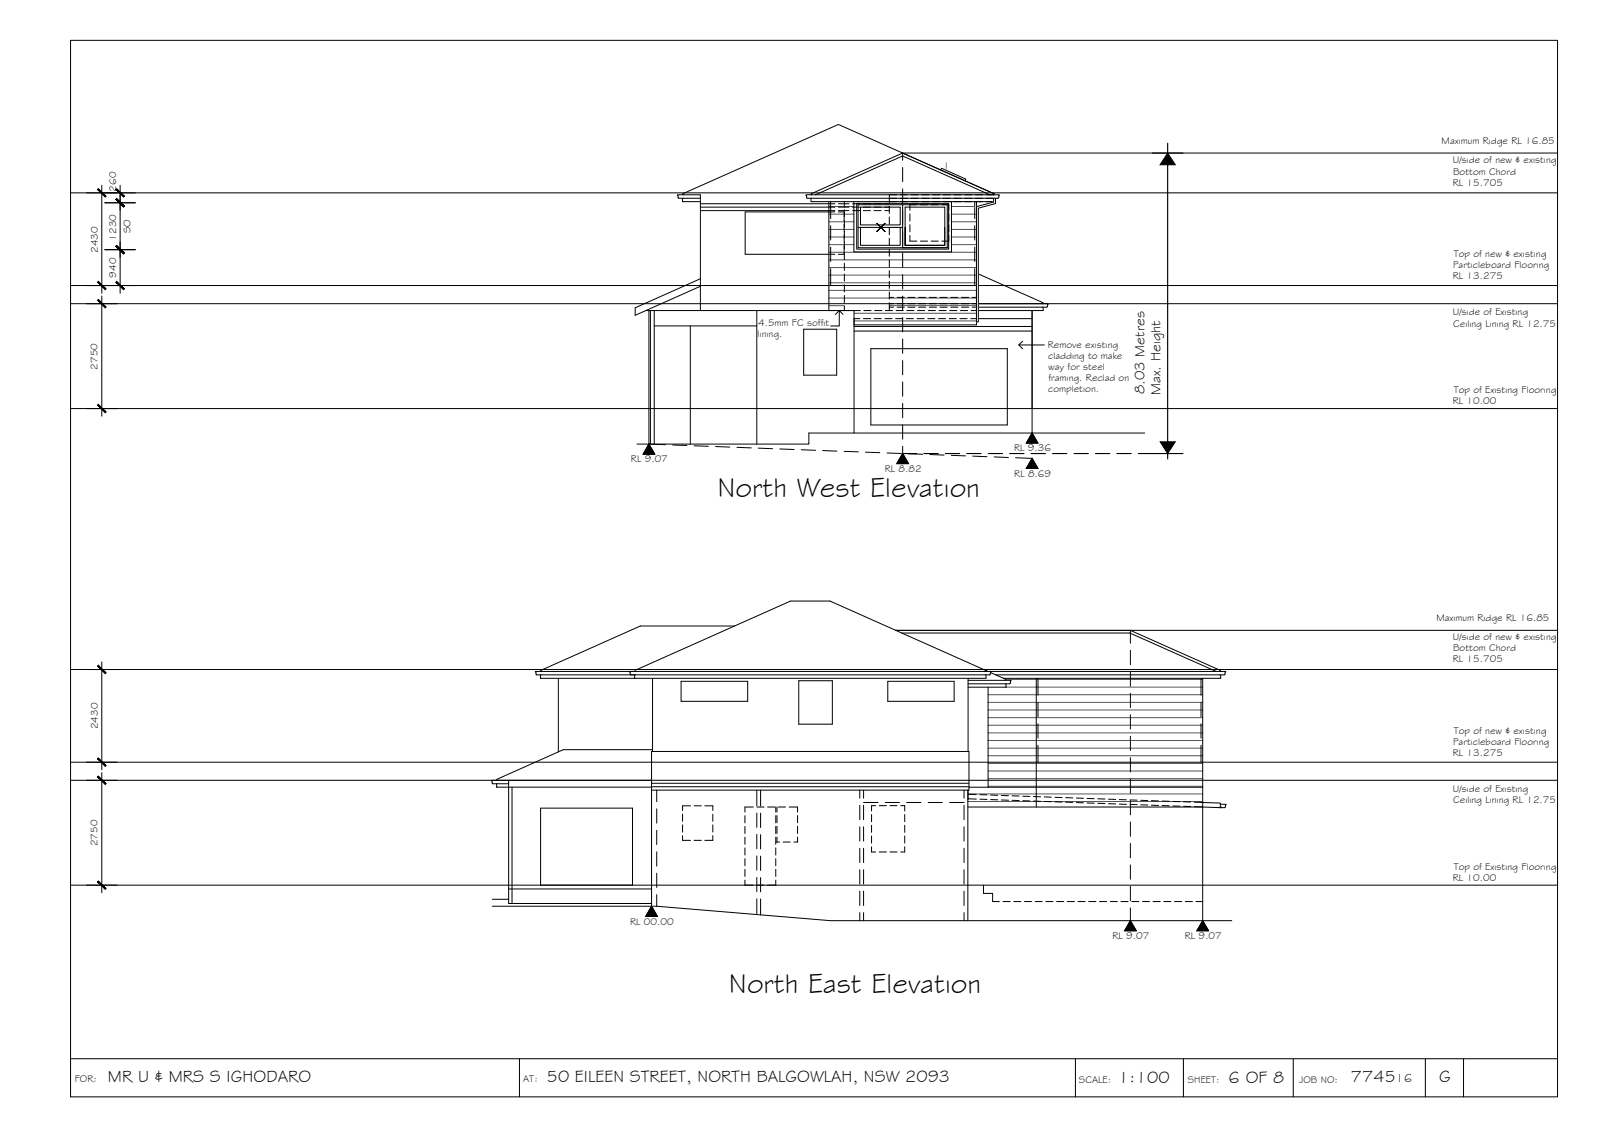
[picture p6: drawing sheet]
<svg xmlns="http://www.w3.org/2000/svg" width="420mm" height="297mm" viewBox="0 0 420 297" stroke-linecap="round" stroke-linejoin="round" font-family="sans-serif">
<!-- layer: HATCH -->
<g fill="none" stroke="#545454" stroke-width=".26">
<path d="M217.4 56.1h6.6M217.4 58.1h6.6M217.4 54.1h6.6M249.5 54.1h6.6M249.5 56.1h6.6M249.5 58.1h6.6M217.4 60.1h6.6M217.4 62.1h6.6M217.4 64.1h6.6M217.4 66.1h38.7M217.4 68.1h38.7M217.4 70.1h38.7"/>
<path d="M217.4 72.1h38.7M217.4 74.1h38.7M217.4 76.1h38.7M217.4 78.1h38.7M249.5 60.1h6.6M249.5 62.1h6.6M249.5 64.1h6.6M217.4 80.1h4.1M224 82.1h32.1M224 84.1h32.1M233.2 80.1h22.9M263.7 178.1h51.7"/>
<path d="M259.2 182.1h56.2M259.2 184.1h56.2M259.2 186.1h56.2M259.2 188.1h56.2M259.2 190.1h56.2M259.2 192.1h56.2M259.2 194.1h56.2M259.2 196.1h56.2M259.2 198.1h56.2M263.8 180.1h51.6M253.9 210.1h61.5M253.9 208.1h61.5"/>
<path d="M259.2 200.1h56.2M259.2 202.1h56.2M259.2 204.1h56.2M259.2 206.1h56.2"/>
</g>
<!-- layer: BORDER -->
<path d="M18.5 10.6h390v277h-390zM18.5 277.6h390M136.2 277.6v10M282.1 277.6v10M310.4 277.6v10M339.2 277.6v10M373.8 277.6v10M383.8 277.6v10" fill="none" stroke="#000" stroke-width=".26"/>
<!-- layer: CEILING-FLOOR LINES -->
<path d="M18.5 50.6h390M236.7 40.1h171.8M18.5 79.6h390M18.5 74.9h390M18.5 107.1h390M18.5 175.5h390M234.9 165.3h173.6M18.5 199.8h390M18.5 204.6h390M18.5 232.1h390" fill="none" stroke="#000" stroke-width=".26"/>
<!-- layer: DIMENSION -->
<g fill="none" stroke="#000" stroke-width=".26">
<path d="M22.7 50.6h12.8M26.7 48.6v28.3M27.5 53.2h8M31.5 48.6v28.3M22.7 79.6h8M22.7 74.9h12.8M26.7 77.6v31.5M27.5 65.5h8M22.7 107.1h8M22.7 175.5h8M26.7 173.5v28.3M22.7 199.8h8"/>
<path d="M22.7 204.6h8M26.7 202.6v31.5M22.7 232.1h8"/>
</g>
<!-- layer: 0 -->
<g fill="#000" stroke="#000" stroke-width=".26">
<path d="M25.6 49.7l2 2 .2-.3zM25.6 49.7l.2-.2 2 1.9z"/>
<path d="M30.4 52.3l2.2 1.8-2-2zM30.4 52.3l2.2 1.8-.2 .2z"/>
<path d="M30.4 49.7l2 2 .2-.3zM30.4 49.7l.2-.2 2 1.9z"/>
<path d="M30.4 52.3l2 2 .2-.2zM30.4 52.3l.2-.2 2 2z"/>
<path d="M25.8 73.8l-.2 .2 2.2 1.7zM25.6 74l2.2 1.7-.2 .3z"/>
<path d="M30.6 64.4l-.2 .2 2.2 1.8zM30.4 64.6l2.2 1.8-.2 .2z"/>
<path d="M30.6 73.8l-.2 .2 2.2 1.7zM30.4 74l2.2 1.7-.2 .3z"/>
<path d="M30.4 64.6l2 2 .2-.2zM30.4 64.6l.2-.2 2 2z"/>
<path d="M25.6 78.7l2 2 .2-.2zM25.6 78.7l.2-.2 2 2z"/>
<path d="M25.8 106l-.2 .2 2.2 1.8zM25.6 106.2l2.2 1.8-.2 .2z"/>
<path d="M25.6 174.6l2 2 .2-.2zM25.6 174.6l.2-.2 2 2z"/>
<path d="M25.8 198.7l-.2 .2 2.2 1.8zM25.6 198.9l2.2 1.8-.2 .2z"/>
<path d="M25.6 203.7l2 2 .2-.2zM25.6 203.7l.2-.2 2 2z"/>
<path d="M25.8 231l-.2 .2 2.2 1.8zM25.6 231.2l2.2 1.8-.2 .2z"/>
</g>
<!-- layer: EXISTING -->
<g fill="none" stroke="#000" stroke-width=".26">
<path d="M177.8 51.8l.2 .2M178 52h5.7M179 52v.9h4.7M179.2 51.1l-.1-.3 40.8-18.2 40.8 18.2-.1 .3h-2M179.2 51.1h-1.5l.1 .7M179.2 51.1h4.5v30.3M183.7 53.4h33.7M183.7 54.3h33.7M183.7 55.2h33.7M217.4 55.6h-22v11.1h22M221.5 53.4h1.2M221.5 54.3h1.2"/>
<path d="M221.5 55.2h1.2M223.6 53.4h1.9M223.6 54.3h1.9M223.6 55.2h1.9M226.4 53.4h1.9M226.4 54.3h1.9M226.4 55.2h1.9M229.2 53.4h1.9M229.2 54.3h1.9M229.2 55.2h1.9M232 53.4h1.2M232 54.3h1.2"/>
<path d="M232 55.2h1.2M233.2 52h2M233.2 52.9h2M233.2 54.1v1.8M233.2 56.9v1.9M233.2 59.7v1.9M235.2 51.1h-2v2M236.1 52h1.9M236.1 52.9h1.9M236.1 51.1h1.9M238.6 56.1v1.9M238.6 58.9v1.9"/>
<path d="M239 52h1.8M239 52.9h1.8M239 51.1h1.8M240.5 53.7h-1.9v1.5M241.4 53.7h1.9M241.8 52h1.8M241.8 52.9h1.8M241.8 51.1h1.8M244.2 53.7h1.9M244.6 52h1.9M244.6 52.9h1.9M244.6 51.1h1.9"/>
<path d="M247 53.7h1.8v1.5M247.4 52h1.9M247.4 52.9h1.9M247.4 51.1h1.9M248.8 56.1v1.9M248.8 58.9v1.9M250.2 52h1.9M250.2 52.9h1.9M250.2 51.1h1.9M253 52h1.9M253 52.9h1.9M253 51.1h1.9"/>
<path d="M255.8 52h1.9M255.8 52.9h1.9M255.8 51.1h1.9M256.1 52.9v25.1h-1.1M258.6 52h2M258.6 52.9h2M183.7 73.1l-17.1 7.6v2l17.1-7.7M233.2 79.6h1.2M233.2 62.5v1.9M233.2 65.3v1.9M233.2 68.1v1.9M233.2 70.9v1.9"/>
<path d="M233.2 73.8v1.8M233.2 76.6v1.8M233.2 79.4v2M233.2 78h1.2M235.3 79.6h1.9M235.3 78h1.9M238.1 79.6h1.9M238.1 78h1.9M238.6 61.7v1.5h1.9M240.9 79.6h1.9M240.9 78h1.9M241.4 63.2h1.9"/>
<path d="M243.7 79.6h1.9M243.7 78h1.9M244.2 63.2h1.9M246.5 79.6h1.9M246.5 78h1.9M248.8 61.7v1.5h-1.8M249.4 79.6h1.8M249.4 78h1.8M252.2 79.6h1.8M252.2 78h1.8M255 79.6h18.4M256.1 71.6l17.4 7.7-.1 .3"/>
<path d="M273.4 79.6l1.5 .1-.4 .8h-19.5M169.4 81.4h48M170.2 81.4v35M170.6 81.4v35M171.6 81.4v35M171.6 85.4h26.9M181 85.4v31M198.5 81.4v35M210.8 86.3h8.6v12.1h-8.6zM221.5 81.4h1.3M223.8 81.4h1.8M224 85.6h46.7"/>
<path d="M224 86.8h46.7M225.5 83.5h-1.5v30M226.4 83.5h1.9M226.6 81.4h1.9M228.4 91.4h35.8v20h-35.8zM229.3 83.5h1.8M229.4 81.4h1.9M232.1 83.5h1.8M232.2 81.4h1.9M233.2 80.5h1.2M234.9 83.5h1.9M235 81.4h1.9"/>
<path d="M235.3 80.5h1.9M237.7 83.5h1.9M237.8 81.4h1.9M238.1 80.5h1.9M240.5 83.5h1.9M240.7 81.4h1.8M240.9 80.5h1.9M243.3 83.5h1.9M243.5 81.4h1.8M243.7 80.5h1.9M246.1 83.5h1.9M246.3 81.4h1.8"/>
<path d="M246.5 80.5h1.9M248.9 83.5h1.9M249.1 81.4h1.9M249.4 80.5h1.8M251.8 83.5h1.8M251.9 81.4h1.9M252.2 80.5h1.8M254.6 83.5h16.1M270.7 81.4v32.1M273.6 80.5v.9h-18.9M141.7 176.9v.9h116.9v-.9M141.9 176l-1.5 .1 .4 .8h118.7l.4-.7-1.5-.2"/>
<path d="M141.9 176h116.5M146.4 177.8v19.3M166.4 176.9v.9h.2M166.5 175.8l40.8-18.2h10.4l41.4 18.4M166.6 176l-1.5 .1 .4 .8M171.1 177.8v19.2M178.6 178.6h17.5v5.3h-17.5zM192.6 164.1h-24.7l-26.1 11.7 .1 .2M209.5 178.5h8.8v11.4h-8.8zM232.8 178.6h17.4v5.3h-17.4zM253.9 177.8v19.2M253.9 179.3h10.9"/>
<path d="M258.5 175.8l-.1 .2M259.7 176.3l4.1 1.8-.2 .3h-9.7M263.6 178.4h1.5l-.3 .9M263.8 179.3v.9h-9.9M171.1 196.5h-23.4l-17.4 7.8 .1 .3M259.2 180.2v26.2h-5.1M130.2 205.5v.9h40.7M130.4 204.6h-1.4l-.1 .1 .4 .8h4.1M130.4 204.6h40.5M133.4 204.6v32.3M134.3 206.4v30.5M141.8 211.9h24.1v20.2h-24.1z"/>
<path d="M170.9 207.2h83.2v-10.2h-83.2v40.6M170.9 205.4h83.2M170.9 206.3h83.2M253.8 207.2v34.2M253.8 208.2l2.3 .1M253.8 209.4l2.3 .1M253.9 207.2v2.5M257 209.5l1.9 .1M257 208.3l1.9 .1M259.8 208.4l1.9 .1M259.8 209.6l1.9 .1M262.6 208.5l1.9 .1"/>
<path d="M262.6 209.7l1.9 .1M265.4 209.8l1.9 .1M265.4 208.6l1.9 .1M268.3 209.9l1.8 .1M268.3 208.7l1.8 .1M271 208.8l1.9 .1M271 210l1.9 .1M273.9 208.9l1.8 .1M273.9 210.1l1.8 .1M276.7 209l1.9 .1M276.7 210.2l1.9 .1M279.5 210.3l1.9 .1"/>
<path d="M279.5 209.1l1.9 .1M282.3 210.4l1.9 .1M282.3 209.2l1.9 .1M285.1 209.3l1.9 .1M285.1 210.5l1.9 .1M287.9 209.4l1.9 .1M287.9 210.6l1.9 .1M290.7 209.5l1.9 .1M290.7 210.7l1.9 .1M293.5 210.8l1.9 .1M293.5 209.6l1.9 .1M296.4 210.9l1.8 .1"/>
<path d="M296.4 209.7l1.8 .1M299.2 209.8l1.8 .1M299.2 211l1.8 .1M302 209.9l1.9 .1M302 211.1l1.9 .1M304.8 210l1.9 .1M304.8 211.2l1.9 .1M307.6 211.3l1.9 .1M307.6 210.1l1.9 .1M310.4 210.2l1.9 .1M310.4 211.4h1.9M313.2 210.3l6.8 .2v1.2"/>
<path d="M313.2 211.5l2.2 .1M315.4 211.6v29.8M315.4 211.6l4.6 .1M320 210.9h1.5l-.3 .8M320 211.7h1.2M320.2 211.7h.1M133.4 233.1h37.5"/>
</g>
<!-- layer: NEWWORK -->
<g fill="none" stroke="#000" stroke-width=".26">
<path d="M211.5 51.8l.2 .2M211.5 51.8v-.5l-.1-.1 .1-.1h50.5l.1 .1-.2 .1v.5M211.7 52h50.1M212.7 52v.9h48.1v-.9M212.9 51.1l-.1-.3 23.9-10.7 24 10.7-.1 .3M213.9 51.1l22.8-10.2 22.9 10.2M217.4 52.9v28.5h6.6v3.8h32.1v-32.3M224 52.9v13.2h25.5v-13.2M224.7 53.3h24.1v12h-24.1zM261.9 51.8l-.2 .2M234.9 165.3h61.6l23.6 10.5-.2 .2M236.5 166h59.8l22.7 10"/>
<path d="M259.8 176l61.7 .1-.4 .8h-60M271.8 177.8v33.8M315.4 177.8v33.8h-61.6M320.2 176.9v.9h-57M259.2 206.4h56.2"/>
</g>
<!-- layer: GRDLEV -->
<g fill="none" stroke="#000" stroke-width=".26">
<path d="M170.2 116.4l4.3 .2M176.4 116.7l3.8 .1M182 116.9l3.8 .1M187.6 117.1l3.8 .1M193.3 117.3l3.7 .1M198.9 117.5l3.7 .1M204.5 117.7l3.8 .1M210.1 117.9l3.8 .2M215.8 118.1l3.7 .2M221.4 118.3l3.7 .2M227 118.5l3.7 .2M232.6 118.8l3.8 .1"/>
<path d="M238.2 119l3.8 .1M243.9 119.2l3.7 .1M249.5 119.4l3.7 .1M255.1 119.6l3.8 .1M260.7 119.8l3.8 .1M300.2 113.5h-88.1v2.9h-45M266.3 120l4.4 .2M129.1 237.6h43.1l45.7 3.8h105.2M129.1 235.8h4.3M133.4 236.9h37.5"/>
</g>
<!-- layer: 0.13 -->
<g fill="none" stroke="#000" stroke-width=".26">
<path d="M217.4 55.6h1.5M217.5 55.2h1.5M217.5 54.3h1.5M217.5 53.4h1.5M217.9 52.9v4.4M217.9 59.2v3.7M219.9 55.6h1.5v2.2M219.9 55.2h1.6M219.9 54.3h1.6M219.9 53.4h1.6M221.4 58.8v1.8M221.5 52.9v1.1"/>
<path d="M221.5 55v1.8M221.5 57.8v1.8M255.6 52.9v4.4M255.6 59.2v3.7M217.4 66.7h1.5M217.9 64.8v3.8M217.9 70.4v4.5M221.4 61.6v1.9M221.4 64.4v2.3h-1.5M221.5 60.6v1.9M221.5 63.4v1.9M221.5 66.2v1.9"/>
<path d="M221.5 69v1.9M221.5 71.8v1.9M221.5 74.6v1.9M221.5 77.5v1.8M255.6 64.8v3.8M255.6 70.4v4.5M217.4 81.4h1.6M221.5 80.3v1.1h-1.6M272.2 177.8v4.5M315 177.8v4.5M272.2 184.1v3.8M272.2 189.8v3.7"/>
<path d="M272.2 195.4v4.4M315 184.1v3.8M315 189.8v3.7M315 195.4v4.4M172.2 207.2v3M172.2 212.1v3.7M172.2 217.7v3.7M179 213.5v1.8M179 216.3v1.8M179 219.1v1.2h2.1M181.1 211.3h-2.1v1.2M182 211.3h1.9"/>
<path d="M184.9 211.3h2.1v1.2M187 213.5v1.8M187 216.3v1.8M187 219.1v1.2h-2.1M195.4 213.8v1.9M195.4 216.7v1.8M195.4 219.5v1.9M197.6 211.6h-2.2v1.3M198.5 207.2v4.1M198.5 213.1v3.8M198.5 218.8v3.7M198.5 211.6h1.9"/>
<path d="M199.5 207.2v4.1M199.5 213.2v3.8M199.5 218.8v3.8M201.3 211.6h1.9M203.5 211.6v1.3M203.5 213.8v1.9M203.5 216.7v1.8M203.5 219.5v1.9M203.8 211.6v1.3M203.8 213.8v1.9M203.8 216.6v1.9M203.8 219.4v1.4"/>
<path d="M204.1 211.6h1.9M207 211.6h2.2v1.3M209.2 213.8v1.9M209.2 216.6v1.9M209.2 219.4v1.4h-1M225.5 207.2v2.1M225.5 211.1v3.8M225.5 216.8v3.7M226.5 207.2v2.1M226.5 211.1v3.8M226.5 216.8v3.7M226.5 210.4h3.8"/>
<path d="M228.6 213.5v1.9M228.6 216.4v1.8M228.6 219.2v1.8M229.7 211.2h-1.1v1.4M230.6 211.2h1.9M232.2 210.4h3.7M233.4 211.2h1.9M236.2 211.2h1.1v1.4M237.3 213.5v1.9M237.3 216.4v1.8M237.3 219.2v1.8M237.8 210.4h3.7"/>
<path d="M243.4 210.4h3.8M249 210.4h3.8M252.8 207.2v2.1M252.8 211.1v3.8M252.8 216.8v3.7M172.2 223.3v3.8M172.2 228.9v3.8M172.2 234.6v3M182 220.3h1.9M195.4 222.3v1.9M195.4 225.1v1.9M195.4 227.9v1.9"/>
<path d="M195.4 230.7v1.4h2.2M198.5 224.4v3.7M198.5 230v3.8M198.5 235.6v4.2M198.5 232.1h1.8M199.5 224.4v3.8M199.5 230.1v3.7M199.5 235.7v4.2M203.5 222.3v1.9M203.5 225.1v1.9M203.5 227.9v1.9M203.5 230.7v1.4h-2.2"/>
<path d="M203.5 220.8h1M205.4 220.8h1.8M225.5 222.4v3.7M225.5 228v3.8M225.5 233.6v3.8M225.5 239.3v2.1M226.5 222.4v3.7M226.5 228v3.8M226.5 233.6v3.8M226.5 239.3v2.1M228.6 222v1.4h1.1M230.6 223.4h1.9"/>
<path d="M233.4 223.4h1.9M237.3 222v1.4h-1.1M252.8 222.4v3.7M252.8 228v3.8M252.8 233.6v3.8M252.8 239.3v2.1M257.9 232.1v2.1h2.4v2.2h1.8M263 236.4h1.9M265.9 236.4h1.8M268.7 236.4h1.8M271.5 236.4h1.9M274.3 236.4h1.9"/>
<path d="M277.1 236.4h1.9M279.9 236.4h1.9M282.7 236.4h1.9M285.5 236.4h1.9M288.4 236.4h1.8M291.2 236.4h1.8M294 236.4h1.9M296.8 236.4h1.9M299.6 236.4h1.9M302.4 236.4h1.9M305.2 236.4h1.9M308 236.4h1.9"/>
<path d="M310.9 236.4h1.8M313.7 236.4h1.7"/>
</g>
<!-- layer: WINDOWS -->
<path d="M225.1 53.7h23.3v11.3h-23.3zM225.1 59.6h11.6M225.7 59.6v4.7h10.4v-4.7M225.7 54.3h10.4v4.7h-10.4zM230 58.6l2.1 2.1M232.1 58.6l-2.1 2.1 2.1-2.1M232.1 58.6l-2.1 2.1M236.7 53.7v11.3h11.7M237.4 59.6v4.7v-10h10.4v10h-10.4h10.4v-4.7M246.7 44.6l.2-.5 6.4 2.9-.2 .4" fill="none" stroke="#000" stroke-width=".26"/>
<!-- layer: MASK -->
<g fill="#fff" stroke="#fff" stroke-width=".26">
<path d="M260.6 52l.5 1v-1zM260.6 52l.5 1h-.5z"/>
<path d="M260.6 53l.5 .4v-.4zM259.2 53.4l1.4-.4 .5 .4z"/>
<path d="M258 54.2l3.1-.8h-1.9zM256.1 54.2l3.1-.8-1.2 .8z"/>
<path d="M256.1 54.2l.5 .4 1.4-.4zM256.1 54.2l.5 .4h-.5z"/>
<path d="M256.1 54.6l.5 29.8v-29.8zM256.1 54.6l.5 29.8h-.5z"/>
</g>
<!-- layer: SERVICES -->
<path d="M260.6 52v1l-4.5 1.2v30.2h.5v-29.8l4.5-1.2v-1.4" fill="none" stroke="#000" stroke-width=".26"/>
<!-- layer: TEXT -->
<g fill="none" stroke="#000" stroke-width=".26">
<path d="M236.7 40.1v1.9M236.7 43.9v3.7M236.7 49.5v3.8M236.7 55.1v3.8M236.7 60.8v3.7M236.7 66.4v3.7M236.7 72v3.8M236.7 77.6v3.8M236.7 83.3v3.7M236.7 88.9v3.7M236.7 94.5v3.8M170.2 116.4v2.7"/>
<path d="M236.7 100.1v3.8M236.7 105.8v3.7M236.7 111.4v3.7M236.7 117v4.6M270.7 113.5v2.7M270.7 120.2v2.6M296.5 165.3v3.3M296.5 170.5v3.8M296.5 176.1v3.8M296.5 181.8v3.7M296.5 187.4v3.7M296.5 193v3.8"/>
<path d="M296.5 198.6v3.8M296.5 204.3v3.7M296.5 209.9v3.7M296.5 215.5v3.8M170.9 237.6v2.7M296.5 221.1v3.8M296.5 226.8v3.7M296.5 232.4v3.7M296.5 238v6M315.4 241.4v2.6"/>
</g>
<!-- layer: LEVELS -->
<path d="M170.2 116.4l1.5 2.7h-3zM236.7 118.9l1.6 2.7h-3.1zM270.7 113.5l1.5 2.7h-3zM270.7 120.2l1.5 2.6h-3zM170.9 237.6l1.5 2.7h-3zM296.5 241.4l1.5 2.6h-3.1zM315.4 241.4l1.6 2.6h-3.1z" fill="#000" stroke="#000" stroke-width=".26"/>
<path d="M170.2 116.4l1.5 2.7h-3zM236.7 118.9l1.6 2.7h-3.1zM270.7 113.5l1.5 2.7h-3zM270.7 120.2l1.5 2.6h-3zM170.9 237.6l1.5 2.7h-3zM296.5 241.4l1.5 2.6h-3.1zM315.4 241.4l1.6 2.6h-3.1z" fill="none" stroke="#000" stroke-width=".26"/>
<!-- layer: TEXT -->
<g fill="none" stroke="#000" stroke-width=".3">
<path d="M306.2 37.5v82.8M302.2 40.1h8M236.7 118.9h3.7M242.3 118.9h3.8M247.9 118.9h3.8M253.6 118.9h3.7M259.2 118.9h3.7M264.8 118.9h3.8M270.4 118.9h3.8M276.1 118.9h3.7M281.7 118.9h3.7M287.3 118.9h3.8"/>
<path d="M292.9 118.9h3.8M298.6 118.9h11.6"/>
</g>
<g fill="#000" stroke="#000" stroke-width=".26">
<path d="M306.2 40.1v3.1h2zM306.2 40.1v3.1h-1.9z"/>
<path d="M304.3 115.8h1.9v3.1zM306.2 115.8v3.1l2-3.1z"/>
</g>
<!-- layer: 0 -->
<path d="M219.1 82.4l1-1 1 1M220.1 81.4v4.1h-2.3M267.2 90.4h6.7M268.2 89.4l-1 1 1 1" fill="none" stroke="#000" stroke-width=".26"/>
<g font-size="7.5">
<text x="188.1" y="130.4">North West Elevation</text>
<text x="191.1" y="260.2">North East Elevation</text>
</g>
<g font-size="4.5">
<text x="28.3" y="283.6">MR U &amp; MRS S IGHODARO</text>
<text x="143.4" y="283.6">50 EILEEN STREET, NORTH BALGOWLAH, NSW 2093</text>
<text x="293.3" y="283.9">1:100</text>
<text x="322.2" y="283.9">6 OF 8</text>
<text x="354.3" y="283.8">7745</text>
<text x="377.4" y="283.8">G</text>
</g>
<g font-size="3.7">
<text x="300.2" y="103.4" transform="rotate(-90 300.2 103.4)">8.03 Metres</text>
<text x="304.3" y="103.6" transform="rotate(-90 304.3 103.6)">Max. Height</text>
</g>
<text font-size="3.2" x="366.1" y="283.8">16</text>
<g font-size="2.6">
<text x="378.1" y="37.7">Maximum Ridge RL 16.85</text>
<text x="247.4" y="44.3">1</text>
<text x="381" y="42.9">U/side of new &amp; existing</text>
<text x="381.1" y="45.8">Bottom Chord</text>
<text x="30.4" y="50.2" transform="rotate(-90 30.4 50.2)">260</text>
<text x="381" y="48.7">RL 15.705</text>
<text x="30.4" y="63.1" transform="rotate(-90 30.4 63.1)">1230</text>
<text x="34.3" y="61.1" transform="rotate(-90 34.3 61.1)">SO</text>
<text x="25.6" y="66.3" transform="rotate(-90 25.6 66.3)">2430</text>
<text x="381.1" y="70.3">Particleboard Flooring</text>
<text x="381.3" y="67.4">Top of new &amp; existing</text>
<text x="30.4" y="72.8" transform="rotate(-90 30.4 72.8)">940</text>
<text x="381" y="73.3">RL 13.275</text>
<text x="381" y="82.7">U/side of Existing</text>
<text x="198.7" y="88.5">lining.</text>
<text x="198.8" y="85.5">4.5mm FC soffit</text>
<text x="381.2" y="85.7">Ceiling Lining RL 12.75</text>
<text x="274.8" y="91.1">Remove existing</text>
<text x="274.9" y="94.1">cladding to make</text>
<text x="25.6" y="96.9" transform="rotate(-90 25.6 96.9)">2750</text>
<text x="274.9" y="97">way for steel</text>
<text x="275" y="99.9">framing. Reclad on</text>
<text x="274.9" y="102.8">completion.</text>
<text x="381" y="106">RL 10.00</text>
<text x="381.3" y="103.1">Top of Existing Flooring</text>
<text x="266" y="118.3">RL 9.36</text>
<text x="165.5" y="121.2">RL 9.07</text>
<text x="232.1" y="123.7">RL 8.82</text>
<text x="266" y="125">RL 8.69</text>
<text x="376.7" y="162.8">Maximum Ridge RL 16.85</text>
<text x="381" y="167.8">U/side of new &amp; existing</text>
<text x="381" y="173.7">RL 15.705</text>
<text x="381.1" y="170.7">Bottom Chord</text>
<text x="25.6" y="191.2" transform="rotate(-90 25.6 191.2)">2430</text>
<text x="381.1" y="195.3">Particleboard Flooring</text>
<text x="381.3" y="192.4">Top of new &amp; existing</text>
<text x="381" y="198.2">RL 13.275</text>
<text x="381" y="207.7">U/side of Existing</text>
<text x="381.2" y="210.6">Ceiling Lining RL 12.75</text>
<text x="25.6" y="221.9" transform="rotate(-90 25.6 221.9)">2750</text>
<text x="381" y="231">RL 10.00</text>
<text x="381.3" y="228">Top of Existing Flooring</text>
<text x="165.3" y="242.4">RL 00.00</text>
<text x="291.8" y="246.2">RL 9.07</text>
<text x="310.7" y="246.2">RL 9.07</text>
<text x="19.6" y="283.8">FOR:</text>
<text x="137.2" y="283.6">AT:</text>
<text x="283" y="283.9">SCALE:</text>
<text x="311.5" y="283.9">SHEET:</text>
<text x="340.7" y="283.9">JOB NO:</text>
</g>
</svg>
